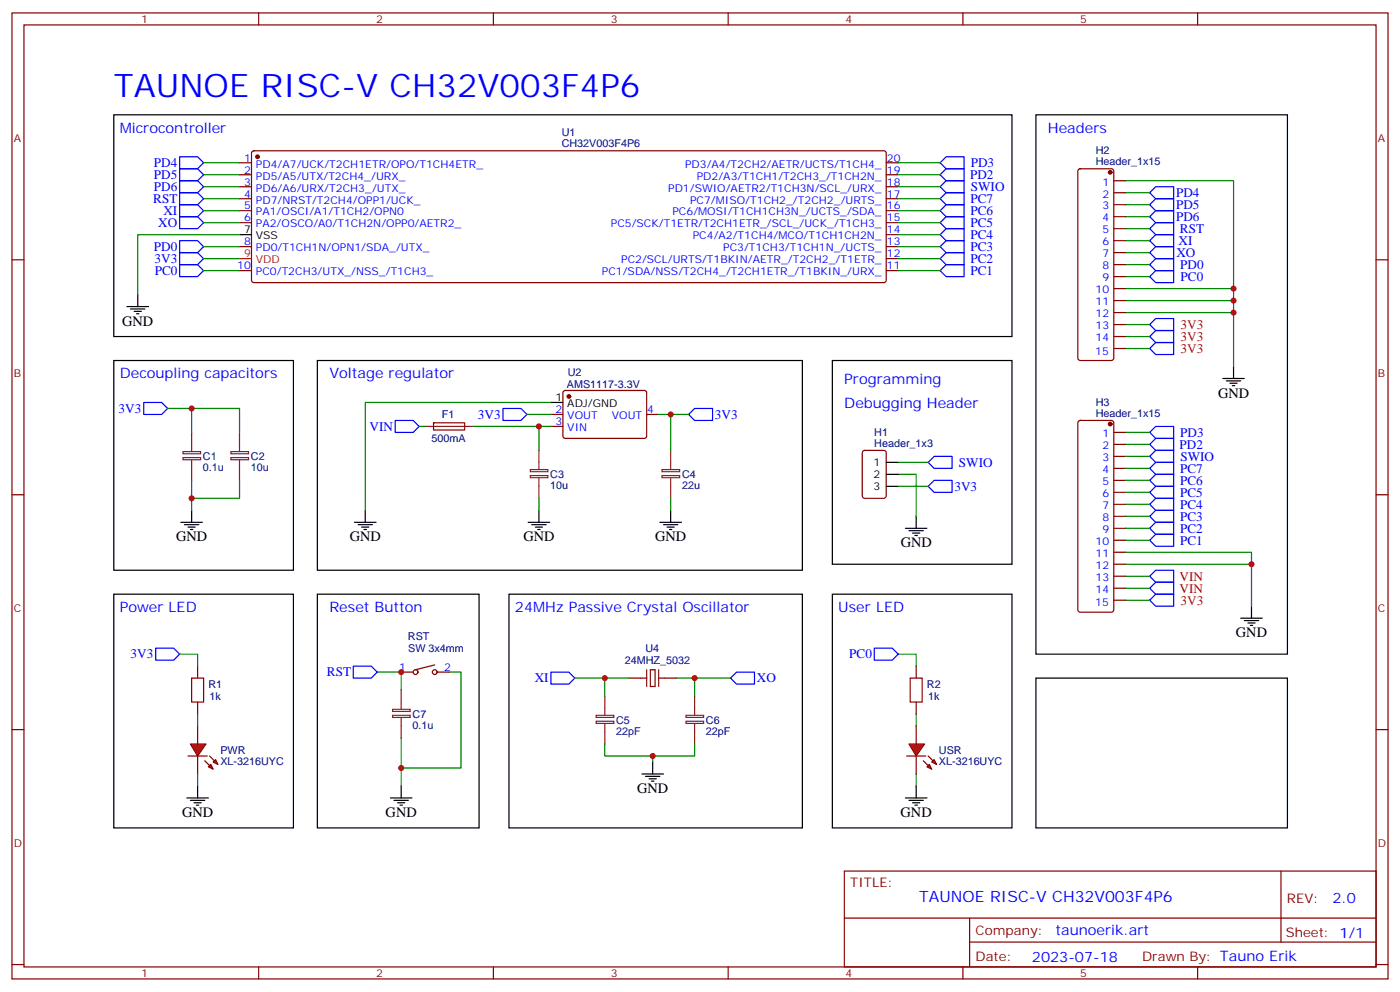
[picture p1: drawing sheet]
<svg xmlns="http://www.w3.org/2000/svg" width="412mm" height="292mm" viewBox="0 0 412 292" stroke-linecap="round" stroke-linejoin="round" font-family="sans-serif">
<g fill="none" stroke="#870000" stroke-width=".35">
<path d="M3.5 3.8h405.4v284.3h-405.4zM7.1 7.3h398.2v277.3h-398.2zM76.2 3.8v3.5M145.3 3.8v3.5M214.5 3.8v3.5M283.6 3.8v3.5M352.8 3.8v3.5M70.6 47.9h3.5M70.6 51.4h3.5M70.6 55h3.5M70.6 58.5h3.5M74.3 44.6l.5-.2h185.8l.5 .7v37.4l-.3 .5-.5 .2h-185.5l-.5-.2-.2-.5v-37.4z"/>
<path d="M261.1 47.9h3.5M261.1 51.4h3.5M261.1 55h3.5M261.1 58.5h3.5M3.5 76.5h3.6M70.6 62h3.5M70.6 65.5h3.5M70.6 72.6h3.5M70.6 79.7h3.5M261.1 62h3.5M261.1 65.5h3.5M261.1 72.6h3.5"/>
<path d="M261.1 79.7h3.5M261.1 76.1h3.5M261.1 69.1h3.5M405.3 76.5h3.6M166 115.1l.5-.2 23.6 .1 .4 .6-.1 13-.6 .4h-23.6l-.4-.7v-12.7zM127.7 124.5h9.1l.1 2-9.2 .1zM162.3 122h3.5M162.3 125.5h3.5M190.5 122h3.5M3.5 145.6h3.6M405.3 145.6h3.6M3.5 214.8h3.6"/>
<path d="M405.3 214.8h3.6M248.7 256.4h156.6v28.2h-156.6zM377.3 256.4v20.9M248.7 270.2h156.5M285.6 277.3h119.6M285.6 270.2v14.2M3.5 283.9h3.6M76.2 284.6v3.5M145.3 284.6v3.5M214.5 284.6v3.5M283.6 284.6v3.5M352.8 284.6v3.5"/>
<path d="M405.3 283.9h3.6"/>
</g>
<g fill="#870000" stroke="#870000" stroke-width=".35">
<circle cx="75.8" cy="46.1" r=".53"/>
<circle cx="167.6" cy="116.7" r=".53"/>
</g>
<g fill="none" stroke="#000" stroke-width=".35">
<path d="M33.5 33.8h264.6v65.3h-264.6zM70.6 69.1h3.5M37.4 90.2h6.3M38.5 90.9h4.2M39.5 91.7h2.1M40.2 92.4h.7M40.6 86.7v3.5M33.5 106.1h52.9v61.8h-52.9zM93.5 106.1h142.9v61.8h-142.9zM162.3 118.5h3.5M53.3 153.7h6.3M54.3 154.4h4.3"/>
<path d="M55.4 155.2h2.1M56.1 155.9h.7M56.4 150.2v3.5M104.4 153.7h6.4M105.5 154.4h4.2M106.5 155.2h2.2M107.2 155.9h.7M107.6 150.2v3.5M155.6 153.7h6.3M156.6 154.4h4.3M157.7 155.2h2.1M158.4 155.9h.7"/>
<path d="M158.7 150.2v3.5M194.4 153.7h6.3M195.4 154.4h4.3M196.5 155.2h2.1M197.2 155.9h.7M197.6 150.2v3.5"/>
</g>
<path d="M70.6 76.1h3.5" fill="none" stroke="#f00" stroke-width=".35"/>
<g fill="none" stroke="#00f" stroke-width=".35">
<path d="M52.9 46.1h5.3l1.8 1.8-1.8 1.8h-5.3zM52.9 49.7h5.3l1.8 1.7-1.8 1.8h-5.3zM52.9 53.2h5.3l1.8 1.8-1.8 1.7h-5.3zM52.9 56.7h5.3l1.8 1.8-1.8 1.8h-5.3zM278.7 46.1h5.3v3.6h-5.3l-1.8-1.8zM278.7 49.7h5.3v3.5h-5.3l-1.8-1.8zM278.7 53.2h5.3v3.5h-5.3l-1.8-1.7zM278.7 56.7h5.3v3.6h-5.3l-1.8-1.8zM52.9 60.3h5.3l1.8 1.7-1.8 1.8h-5.3zM52.9 63.8h5.3l1.8 1.7-1.8 1.8h-5.3zM52.9 70.8h5.3l1.8 1.8-1.8 1.8h-5.3zM52.9 77.9h5.3l1.8 1.8-1.8 1.7h-5.3z"/>
<path d="M52.9 74.4h5.3l1.8 1.7-1.8 1.8h-5.3zM278.7 60.3h5.3v3.5h-5.3l-1.8-1.8zM278.7 63.8h5.3v3.5h-5.3l-1.8-1.8zM278.7 67.3h5.3v3.5h-5.3l-1.8-1.7zM278.7 70.8h5.3v3.6h-5.3l-1.8-1.8zM278.7 74.4h5.3v3.5h-5.3l-1.8-1.8zM278.7 77.9h5.3v3.5h-5.3l-1.8-1.7zM42.3 118.5h5.3l1.8 1.7-1.8 1.8h-5.3zM116.4 123.8h5.3l1.8 1.7-1.8 1.8h-5.3zM148.2 120.2h5.3l1.7 1.8-1.7 1.8h-5.3zM204.6 120.2h5.3v3.6h-5.3l-1.8-1.8z"/>
</g>
<g fill="none" stroke="#008700" stroke-width=".35">
<path d="M60 47.9h10.6M60 51.4h10.6M60 55h10.6M60 58.5h10.6M264.6 47.9h12.3M264.6 51.4h12.3M264.6 55h12.3M264.6 58.5h12.3M60 62h10.6M60 65.5h10.6M60 72.6h10.6M60 79.7h10.6"/>
<path d="M60 76.1h10.6M70.6 69.1h-30v17.6M264.6 62h12.3M264.6 65.5h12.3M264.6 72.6h12.3M264.6 79.7h12.3M264.6 69.1h12.3M264.6 76.1h12.3M162.3 118.5h-54.7v31.7M49.4 120.2h7v7.1M56.4 120.2h14.2v7.1M123.5 125.5h1.7"/>
<path d="M139.3 125.5h23M155.2 122h7.1M158.7 125.5v7.1M194 122h8.8M197.6 122v10.6M56.4 141.4v8.8M70.6 141.4v5.3h-14.2M158.7 146.7v3.5M197.6 146.7v3.5"/>
</g>
<g fill="none" stroke="#8c2424" stroke-width=".35">
<path d="M53.9 134.7h5.2v.6h-5.2zM53.9 132.9h5.2v.7h-5.2zM56.4 127.3v5.6M56.4 135.4v6M68 134.7h5.2v.6h-5.2zM68 132.9h5.2v.7h-5.2zM70.6 127.3v5.6M70.6 135.4v6M125.2 125.5h14.1M156.2 140h5.2v.6h-5.2zM156.2 138.2h5.2v.7h-5.2zM158.7 132.6v5.6"/>
<path d="M195 140h5.2v.6h-5.2zM195 138.2h5.2v.7h-5.2zM197.6 132.6v5.6M158.7 140.7v6M197.6 140.7v6"/>
</g>
<g fill="#f00" stroke="#870000" stroke-width=".35">
<path d="M56.1 219h4.6l-2.5 3.5z"/>
<path d="M55.4 222.5h5.6z"/>
</g>
<g fill="#870000" stroke="#870000" stroke-width=".35">
<path d="M61.7 222.5l1.4 1.4z"/>
<path d="M60.3 223.9l1.4 1.5z"/>
</g>
<g fill="#f00" stroke="#870000" stroke-width=".35">
<path d="M62.8 224.3l.7-.7 .7 1.4z"/>
<path d="M61.4 225.7l.7-.7 .7 1.4z"/>
</g>
<g fill="none" stroke="#870000" stroke-width=".35">
<path d="M58.2 196.1v3.5M118.2 197.8h3.5M128.1 195.7l-5.7 1.4M128.8 197.8h3.5M185.2 199.6h5.3M191.6 197.1h1.4v5h-1.4zM194 199.6h5.3M269.9 196.1v3.5M58.2 206.7v3.5M58.2 213.7v5.3M269.9 206.7v3.5M58.2 222.5v5.3"/>
<circle cx="122.4" cy="197.8" r=".71"/>
<circle cx="128.1" cy="197.8" r=".71"/>
</g>
<g fill="none" stroke="#000" stroke-width=".35">
<path d="M245.2 106.1h52.9v60h-52.9zM360.2 111.4h6.3M361.2 112.1h4.3M362.3 112.8h2.1M363 113.5h.7M363.4 107.9v3.5M266.7 155.5h6.3M267.8 156.2h4.2M268.8 156.9h2.1M269.5 157.6h.7M269.9 152v3.5M33.5 174.9h52.9v68.8h-52.9z"/>
<path d="M93.5 174.9h47.6v68.8h-47.6zM149.9 174.9h86.5v68.8h-86.5zM245.2 174.9h52.9v68.8h-52.9zM368.7 178.4v3.6M365.5 182h6.3M366.5 182.7h4.3M367.6 183.4h2.1M368.3 184.1h.7M55 234.9h6.4M56.1 235.6h4.2M57.1 236.3h2.2M57.9 237h.7"/>
<path d="M58.2 231.4v3.5M115 234.9h6.4M116.1 235.6h4.2M117.1 236.3h2.1M117.8 237h.7M118.2 231.4v3.5M189.1 227.8h6.3M190.1 228.5h4.3M191.2 229.2h2.1M191.9 229.9h.7M192.3 224.3v3.5M266.7 234.9h6.3"/>
<path d="M267.8 235.6h4.2M268.8 236.3h2.1M269.5 237h.7M269.9 231.4v3.5"/>
</g>
<g fill="none" stroke="#00f" stroke-width=".35">
<path d="M340.4 58.5h5.3v3.5h-5.3l-1.7-1.7zM340.4 55h5.3v3.5h-5.3l-1.7-1.8zM338.7 63.8l1.7-1.8h5.3v3.5h-5.3zM338.7 77.9l1.7-1.8h5.3v3.6h-5.3zM340.4 79.7h5.3v3.5h-5.3l-1.7-1.8zM340.4 97.3h5.3v3.5h-5.3l-1.7-1.7zM275.2 134.3h5.3v3.6h-5.3l-1.8-1.8zM338.7 137.9l1.7-1.8h5.3v3.5h-5.3zM340.4 139.6h5.3v3.6h-5.3l-1.7-1.8zM340.4 129h5.3v3.6h-5.3l-1.7-1.8zM340.4 125.5h5.3v3.5h-5.3l-1.7-1.7zM275.2 141.4h5.3v3.5h-5.3l-1.8-1.7z"/>
<path d="M338.7 155.5l1.7-1.8h5.3v3.6h-5.3zM338.7 144.9l1.7-1.7h5.3v3.5h-5.3zM340.4 157.3h5.3v3.5h-5.3l-1.7-1.8zM340.4 150.2h5.3v3.5h-5.3l-1.7-1.7zM340.4 146.7h5.3v3.5h-5.3l-1.7-1.8zM338.7 169.6l1.7-1.7h5.3v3.5h-5.3zM340.4 174.9h5.3v3.5h-5.3l-1.7-1.7zM45.9 190.8h5.3l1.7 1.7-1.7 1.8h-5.3zM104.1 196.1h5.3l1.7 1.7-1.7 1.8h-5.3zM162.3 197.8h5.3l1.7 1.8-1.7 1.8h-5.3zM215.2 199.6l1.8-1.8h5.2v3.6h-5.2z"/>
</g>
<g fill="none" stroke="#008700" stroke-width=".35">
<path d="M331.6 99.1h7.1M264.6 139.6h5.3v12.4M52.9 192.5h5.3v3.6M111.1 197.8h7.1v5.3M132.3 197.8h3.5v28.3h-17.6v-8.9M169.3 199.6h8.9M185.2 199.6h-7v5.3M199.3 199.6h5.3v5.3M204.6 199.6h10.6M58.2 210.2v3.5M178.2 219v3.5h14.1v1.8M204.6 219v3.5h-12.3"/>
<path d="M269.9 210.2v3.5M58.2 227.8v3.6M118.2 226.1v5.3M269.9 227.8v3.6"/>
</g>
<path d="M190.5 197.1v5M194 197.1v5" fill="none" stroke="#871200" stroke-width=".35"/>
<path d="M115.6 210.5h5.2v.7h-5.2zM115.6 208.8h5.2v.6h-5.2zM118.2 203.1v5.7M118.2 211.2v6M175.6 212.3h5.2v.6h-5.2zM175.6 210.5h5.2v.7h-5.2zM178.2 204.9v5.6M178.2 213v6M202.1 212.3h5.2v.6h-5.2zM202.1 210.5h5.2v.7h-5.2zM204.6 204.9v5.6M204.6 213v6" fill="none" stroke="#8c2424" stroke-width=".35"/>
<path d="M56.4 199.6h3.6v7.1h-3.6zM268.1 199.6h3.5v7.1h-3.5z" fill="none" stroke="#a10000" stroke-width=".35"/>
<g fill="#f00" stroke="#870000" stroke-width=".35">
<path d="M267.8 219h4.5l-2.4 3.5z"/>
<path d="M267.1 222.5h5.6z"/>
</g>
<g fill="#870000" stroke="#870000" stroke-width=".35">
<path d="M273.4 222.5l1.4 1.4z"/>
<path d="M272 223.9l1.4 1.5z"/>
</g>
<g fill="#f00" stroke="#870000" stroke-width=".35">
<path d="M275.2 223.6l.7 1.4-1.4-.7z"/>
<path d="M273 225.7l.8-.7 .7 1.4z"/>
</g>
<g fill="none" stroke="#870000" stroke-width=".35">
<path d="M317.7 49.9l.5-.2h9.2l.5 .2 .2 .5v55l-.3 .5-.4 .2h-9.2l-.5-.2-.2-.5v-55zM328.1 53.2h3.5M328.1 56.7h3.5M328.1 60.3h3.5M328.1 63.8h3.5M328.1 67.3h3.5M328.1 70.8h3.5M328.1 74.4h3.5M328.1 77.9h3.5M328.1 81.4h3.5M328.1 84.9h3.5M328.1 88.5h3.5"/>
<path d="M328.1 92h3.5M328.1 95.5h3.5M328.1 99.1h3.5M328.1 102.6h3.5M254.2 132.8l.5-.2h5.6l.7 .4 .1 13-.5 .6-5.9 .1-.6-.5-.1-12.9zM317.7 124l.5-.2h9.2l.5 .2 .2 .5v55l-.3 .5-.4 .2h-9.2l-.5-.2-.2-.5v-55zM328.1 127.3h3.5M328.1 130.8h3.5M328.1 134.3h3.5M328.1 137.9h3.5M328.1 141.4h3.5M328.1 144.9h3.5"/>
<path d="M328.1 148.4h3.5M328.1 152h3.5M328.1 155.5h3.5M328.1 159h3.5M328.1 162.6h3.5M328.1 166.1h3.5M328.1 169.6h3.5M328.1 173.1h3.5M328.1 176.7h3.5M269.9 213.7v5.3M269.9 222.5v5.3"/>
</g>
<path d="M338.7 70.8l1.7-1.7h5.3v3.5h-5.3zM340.4 65.5h5.3v3.6h-5.3l-1.7-1.8zM340.4 72.6h5.3v3.5h-5.3l-1.7-1.7zM338.7 95.5l1.7-1.7h5.3v3.5h-5.3zM338.7 102.6l1.7-1.8h5.3v3.6h-5.3zM340.4 132.6h5.3v3.5h-5.3l-1.7-1.8zM340.4 171.4h5.3v3.5h-5.3l-1.7-1.8zM257.5 190.8h5.3l1.8 1.7-1.8 1.8h-5.3z" fill="none" stroke="#00f" stroke-width=".35"/>
<g fill="none" stroke="#008700" stroke-width=".35">
<path d="M331.6 53.2h31.8v31.7M331.6 56.7h7.1M331.6 77.9h7.1M331.6 74.4h7.1M331.6 70.8h7.1M331.6 67.3h7.1M331.6 63.8h7.1M331.6 60.3h7.1M331.6 92h31.8v15.9M331.6 88.5h31.8v3.5M331.6 84.9h31.8v3.6M331.6 95.5h7.1"/>
<path d="M331.6 81.4h7.1M331.6 102.6h7.1M264.6 136.1h8.8M331.6 127.3h7.1M331.6 130.8h7.1M331.6 134.3h7.1M331.6 137.9h7.1M264.6 143.2h8.8M331.6 141.4h7.1M331.6 144.9h7.1M331.6 148.4h7.1M331.6 152h7.1"/>
<path d="M331.6 155.5h7.1M331.6 159h7.1M331.6 162.6h37.1v15.8M331.6 166.1h37.1M331.6 169.6h7.1M331.6 173.1h7.1M331.6 176.7h7.1M264.6 192.5h5.3v3.6"/>
</g>
<path d="M305.2 33.8h74v158.7h-74zM261.1 136.1h3.5M261.1 139.6h3.5M261.1 143.2h3.5M305.2 199.6h74v44.1h-74z" fill="none" stroke="#000" stroke-width=".35"/>
<g fill="#870000" stroke="#870000" stroke-width=".35">
<circle cx="327" cy="50.7" r=".53"/>
<circle cx="327" cy="124.8" r=".53"/>
</g>
<g fill="#c00">
<circle cx="56.4" cy="120.2" r=".88"/>
<circle cx="56.4" cy="146.7" r=".88"/>
<circle cx="197.6" cy="122" r=".88"/>
<circle cx="158.8" cy="125.5" r=".88"/>
<circle cx="192.3" cy="222.5" r=".88"/>
<circle cx="178.2" cy="199.6" r=".88"/>
<circle cx="204.6" cy="199.6" r=".88"/>
<circle cx="118.2" cy="197.8" r=".88"/>
<circle cx="118.2" cy="226.1" r=".88"/>
<circle cx="368.7" cy="166.1" r=".88"/>
<circle cx="363.4" cy="92" r=".88"/>
<circle cx="363.4" cy="88.5" r=".88"/>
<circle cx="363.4" cy="84.9" r=".88"/>
</g>
<text font-size="9.5" fill="#00f" x="33.5" y="28.5">TAUNOE RISC-V CH32V003F4P6</text>
<text font-size="4.6" fill="#00f" x="270.8" y="265.4">TAUNOE RISC-V CH32V003F4P6</text>
<g font-size="4.2" fill="#00f">
<text x="35.3" y="39.1">Microcontroller</text>
<text x="308.7" y="39.1">Headers</text>
<text x="35.3" y="111.4">Decoupling capacitors</text>
<text x="97" y="111.4">Voltage regulator</text>
<text x="248.7" y="113.2">Programming</text>
<text x="248.7" y="120.2">Debugging Header</text>
<text x="35.3" y="180.2">Power LED</text>
<text x="97" y="180.2">Reset Button</text>
<text x="151.7" y="180.2">24MHz Passive Crystal Oscillator</text>
<text x="246.9" y="180.2">User LED</text>
<text x="392.5" y="265.7">2.0</text>
<text x="310.9" y="275.2">taunoerik.art</text>
<text x="304" y="283">2023-07-18</text>
</g>
<g font-size="4.2">
<text x="36" y="95.9">GND</text>
<text x="358.8" y="117.1">GND</text>
<text x="51.9" y="159.4">GND</text>
<text x="103" y="159.4">GND</text>
<text x="154.2" y="159.4">GND</text>
<text x="193" y="159.4">GND</text>
<text x="265.3" y="161.1">GND</text>
<text x="364.1" y="187.6">GND</text>
<text x="187.7" y="233.5">GND</text>
<text x="53.6" y="240.5">GND</text>
<text x="113.6" y="240.5">GND</text>
<text x="265.3" y="240.5">GND</text>
</g>
<g font-size="3.9" fill="#00f">
<text x="45.3" y="49.2">PD4</text>
<text x="45.3" y="52.7">PD5</text>
<text x="285.8" y="52.7">PD2</text>
<text x="285.9" y="49.2">PD3</text>
<text x="45.1" y="59.8">RST</text>
<text x="45.3" y="56.2">PD6</text>
<text x="285.9" y="59.8">PC7</text>
<text x="286" y="56.2">SWIO</text>
<text x="346.4" y="58">PD4</text>
<text x="48.1" y="63.3">XI</text>
<text x="285.9" y="63.3">PC6</text>
<text x="346.4" y="65.1">PD6</text>
<text x="346.4" y="61.5">PD5</text>
<text x="46.6" y="66.8">XO</text>
<text x="285.9" y="66.8">PC5</text>
<text x="285.9" y="70.4">PC4</text>
<text x="347.6" y="68.6">RST</text>
<text x="45.3" y="73.9">PD0</text>
<text x="45.5" y="77.4">3V3</text>
<text x="285.9" y="73.9">PC3</text>
<text x="285.9" y="77.4">PC2</text>
<text x="346.5" y="75.6">XO</text>
<text x="347.2" y="72.1">XI</text>
<text x="45.6" y="80.9">PC0</text>
<text x="285.9" y="80.9">PC1</text>
<text x="347.7" y="79.2">PD0</text>
<text x="347.8" y="82.7">PC0</text>
<text x="35" y="121.5">3V3</text>
<text x="140.8" y="123.3">3V3</text>
<text x="210.6" y="123.3">3V3</text>
<text x="108.8" y="126.8">VIN</text>
<text x="347.7" y="128.6">PD3</text>
<text x="282.5" y="137.4">SWIO</text>
<text x="347.5" y="132.1">PD2</text>
<text x="347.7" y="135.6">SWIO</text>
<text x="347.6" y="142.7">PC6</text>
<text x="347.6" y="139.2">PC7</text>
<text x="281.2" y="144.4">3V3</text>
<text x="347.6" y="149.7">PC4</text>
<text x="347.6" y="146.2">PC5</text>
<text x="347.6" y="153.3">PC3</text>
<text x="347.6" y="160.3">PC1</text>
<text x="347.6" y="156.8">PC2</text>
<text x="38.5" y="193.8">3V3</text>
<text x="250.2" y="193.8">PC0</text>
<text x="96.3" y="199.1">RST</text>
<text x="157.5" y="200.9">XI</text>
<text x="223" y="200.9">XO</text>
</g>
<g font-size="3.9" fill="#f00">
<text x="347.8" y="100.3">3V3</text>
<text x="347.8" y="96.8">3V3</text>
<text x="347.8" y="103.9">3V3</text>
<text x="347.5" y="170.9">VIN</text>
<text x="347.5" y="174.4">VIN</text>
<text x="347.8" y="177.9">3V3</text>
</g>
<g font-size="3.9" fill="#800">
<text x="250.5" y="261">TITLE:</text>
<text x="379.1" y="265.7">REV:</text>
<text x="287.4" y="275.2">Company:</text>
<text x="378.7" y="275.8">Sheet: 1/1</text>
<text x="287.4" y="282.9">Date:</text>
<text x="336.4" y="282.9">Drawn By: Tauno Erik</text>
</g>
<g font-size="3.2" fill="#800">
<text x="41.6" y="6.8">1</text>
<text x="110.8" y="6.8">2</text>
<text x="179.9" y="6.8">3</text>
<text x="249.1" y="6.8">4</text>
<text x="318.2" y="6.8">5</text>
<text x="4.1" y="41.9">A</text>
<text x="405.9" y="41.9">A</text>
<text x="4.1" y="111.1">B</text>
<text x="405.9" y="111.1">B</text>
<text x="4.1" y="180.2">C</text>
<text x="405.9" y="180.2">C</text>
<text x="4.1" y="249.3">D</text>
<text x="405.9" y="249.3">D</text>
<text x="41.6" y="287.6">1</text>
<text x="110.8" y="287.6">2</text>
<text x="179.9" y="287.6">3</text>
<text x="249.1" y="287.6">4</text>
<text x="318.2" y="287.6">5</text>
</g>
<g font-size="3.2" fill="#000080">
<text x="165.5" y="40.1">U1</text>
<text x="165.5" y="43.3">CH32V003F4P6</text>
<text x="322.8" y="45.4">H2</text>
<text x="322.8" y="48.6">Header_1x15</text>
<text x="167.2" y="110.8">U2</text>
<text x="167" y="114.3">AMS1117-3.3V</text>
<text x="322.8" y="119.4">H3</text>
<text x="130.2" y="123.2">F1</text>
<text x="322.8" y="122.7">Header_1x15</text>
<text x="127.1" y="130.2">500mA</text>
<text x="257.5" y="131.5">Header_1x3</text>
<text x="257.5" y="128.3">H1</text>
<text x="59.8" y="135.4">C1</text>
<text x="73.9" y="135.5">C2</text>
<text x="59.8" y="138.7">0.1u</text>
<text x="73.9" y="138.7">10u</text>
<text x="162.1" y="144">10u</text>
<text x="162.1" y="140.8">C3</text>
<text x="200.9" y="144">22u</text>
<text x="200.9" y="140.8">C4</text>
<text x="120.2" y="188.4">RST</text>
<text x="120.3" y="191.9">SW 3x4mm</text>
<text x="190.2" y="191.9">U4</text>
<text x="184.1" y="195.5">24MHZ_5032</text>
<text x="61.4" y="202.5">R1</text>
<text x="273.1" y="202.5">R2</text>
<text x="61.8" y="206">1k</text>
<text x="273.4" y="206">1k</text>
<text x="121.5" y="214.5">0.1u</text>
<text x="121.5" y="211.3">C7</text>
<text x="181.5" y="213.1">C5</text>
<text x="208" y="213.1">C6</text>
<text x="64.9" y="221.9">PWR</text>
<text x="181.5" y="216.3">22pF</text>
<text x="208" y="216.3">22pF</text>
<text x="276.6" y="221.9">USR</text>
<text x="64.9" y="225.1">XL-3216UYC</text>
<text x="276.6" y="225.1">XL-3216UYC</text>
</g>
<g font-size="3.2" fill="#00f">
<text x="71.9" y="47.6">1</text>
<text x="261.2" y="47.6">20</text>
<text x="71.9" y="51.1">2</text>
<text x="75.4" y="49.3">PD4/A7/UCK/T2CH1ETR/OPO/T1CH4ETR_</text>
<text x="75.4" y="52.8">PD5/A5/UTX/T2CH4_/URX_</text>
<text x="201.8" y="49.3">PD3/A4/T2CH2/AETR/UCTS/T1CH4_</text>
<text x="205.2" y="52.8">PD2/A3/T1CH1/T2CH3_/T1CH2N_</text>
<text x="261.2" y="51.1">19</text>
<text x="71.9" y="54.6">3</text>
<text x="71.9" y="58.1">4</text>
<text x="75.4" y="56.4">PD6/A6/URX/T2CH3_/UTX_</text>
<text x="75.4" y="59.9">PD7/NRST/T2CH4/OPP1/UCK_</text>
<text x="196.8" y="56.4">PD1/SWIO/AETR2/T1CH3N/SCL_/URX_</text>
<text x="203.3" y="59.9">PC7/MISO/T1CH2_/T2CH2_/URTS_</text>
<text x="261.2" y="58.1">17</text>
<text x="261.2" y="54.6">18</text>
<text x="324.8" y="54.6">1</text>
<text x="324.8" y="58.1">2</text>
<text x="71.9" y="61.7">5</text>
<text x="71.9" y="65.2">6</text>
<text x="75.4" y="63.4">PA1/OSCI/A1/T1CH2/OPN0</text>
<text x="198.1" y="63.4">PC6/MOSI/T1CH1CH3N_/UCTS_/SDA_</text>
<text x="261.2" y="65.2">15</text>
<text x="261.2" y="61.7">16</text>
<text x="324.8" y="61.7">3</text>
<text x="324.8" y="65.2">4</text>
<text x="75.4" y="67">PA2/OSCO/A0/T1CH2N/OPP0/AETR2_</text>
<text x="179.9" y="67">PC5/SCK/T1ETR/T2CH1ETR_/SCL_/UCK_/T1CH3_</text>
<text x="204.1" y="70.5">PC4/A2/T1CH4/MCO/T1CH1CH2N_</text>
<text x="261.2" y="68.7">14</text>
<text x="324.8" y="68.7">5</text>
<text x="71.9" y="72.2">8</text>
<text x="75.4" y="74">PD0/T1CH1N/OPN1/SDA_/UTX_</text>
<text x="183" y="77.5">PC2/SCL/URTS/T1BKIN/AETR_/T2CH2_/T1ETR_</text>
<text x="213" y="74">PC3/T1CH3/T1CH1N_/UCTS_</text>
<text x="261.2" y="75.8">12</text>
<text x="261.2" y="72.2">13</text>
<text x="324.8" y="72.2">6</text>
<text x="324.8" y="75.8">7</text>
<text x="69.9" y="79.3">10</text>
<text x="75.4" y="81.1">PC0/T2CH3/UTX_/NSS_/T1CH3_</text>
<text x="177.3" y="81.1">PC1/SDA/NSS/T2CH4_/T2CH1ETR_/T1BKIN_/URX_</text>
<text x="261.2" y="79.3">11</text>
<text x="324.8" y="79.3">8</text>
<text x="324.8" y="82.8">9</text>
<text x="322.7" y="86.4">10</text>
<text x="322.7" y="89.9">11</text>
<text x="322.7" y="93.4">12</text>
<text x="322.7" y="96.9">13</text>
<text x="322.7" y="100.5">14</text>
<text x="322.6" y="104.4">15</text>
<text x="163.6" y="121.6">2</text>
<text x="163.6" y="125.2">3</text>
<text x="167.1" y="123.4">VOUT</text>
<text x="180.3" y="123.4">VOUT</text>
<text x="190.7" y="121.6">4</text>
<text x="167.1" y="126.9">VIN</text>
<text x="324.8" y="128.7">1</text>
<text x="324.8" y="132.2">2</text>
<text x="324.8" y="135.7">3</text>
<text x="324.8" y="139.3">4</text>
<text x="324.8" y="142.8">5</text>
<text x="324.8" y="146.3">6</text>
<text x="324.8" y="149.9">7</text>
<text x="324.8" y="153.4">8</text>
<text x="322.7" y="160.4">10</text>
<text x="324.8" y="156.9">9</text>
<text x="322.7" y="164">11</text>
<text x="322.7" y="167.5">12</text>
<text x="322.7" y="171">13</text>
<text x="322.6" y="178.4">15</text>
<text x="322.7" y="174.6">14</text>
<text x="117.6" y="197.5">1</text>
<text x="130.9" y="197.5">2</text>
</g>
<g font-size="3.2">
<text x="71.9" y="68.7">7</text>
<text x="75.4" y="70.5">VSS</text>
<text x="163.6" y="118.1">1</text>
<text x="167.1" y="119.9">ADJ/GND</text>
<text x="257.3" y="137.2">1</text>
<text x="257.3" y="140.7">2</text>
<text x="257.3" y="144.2">3</text>
</g>
<g font-size="3.2" fill="#f00">
<text x="71.9" y="75.8">9</text>
<text x="75.4" y="77.5">VDD</text>
</g>
</svg>
